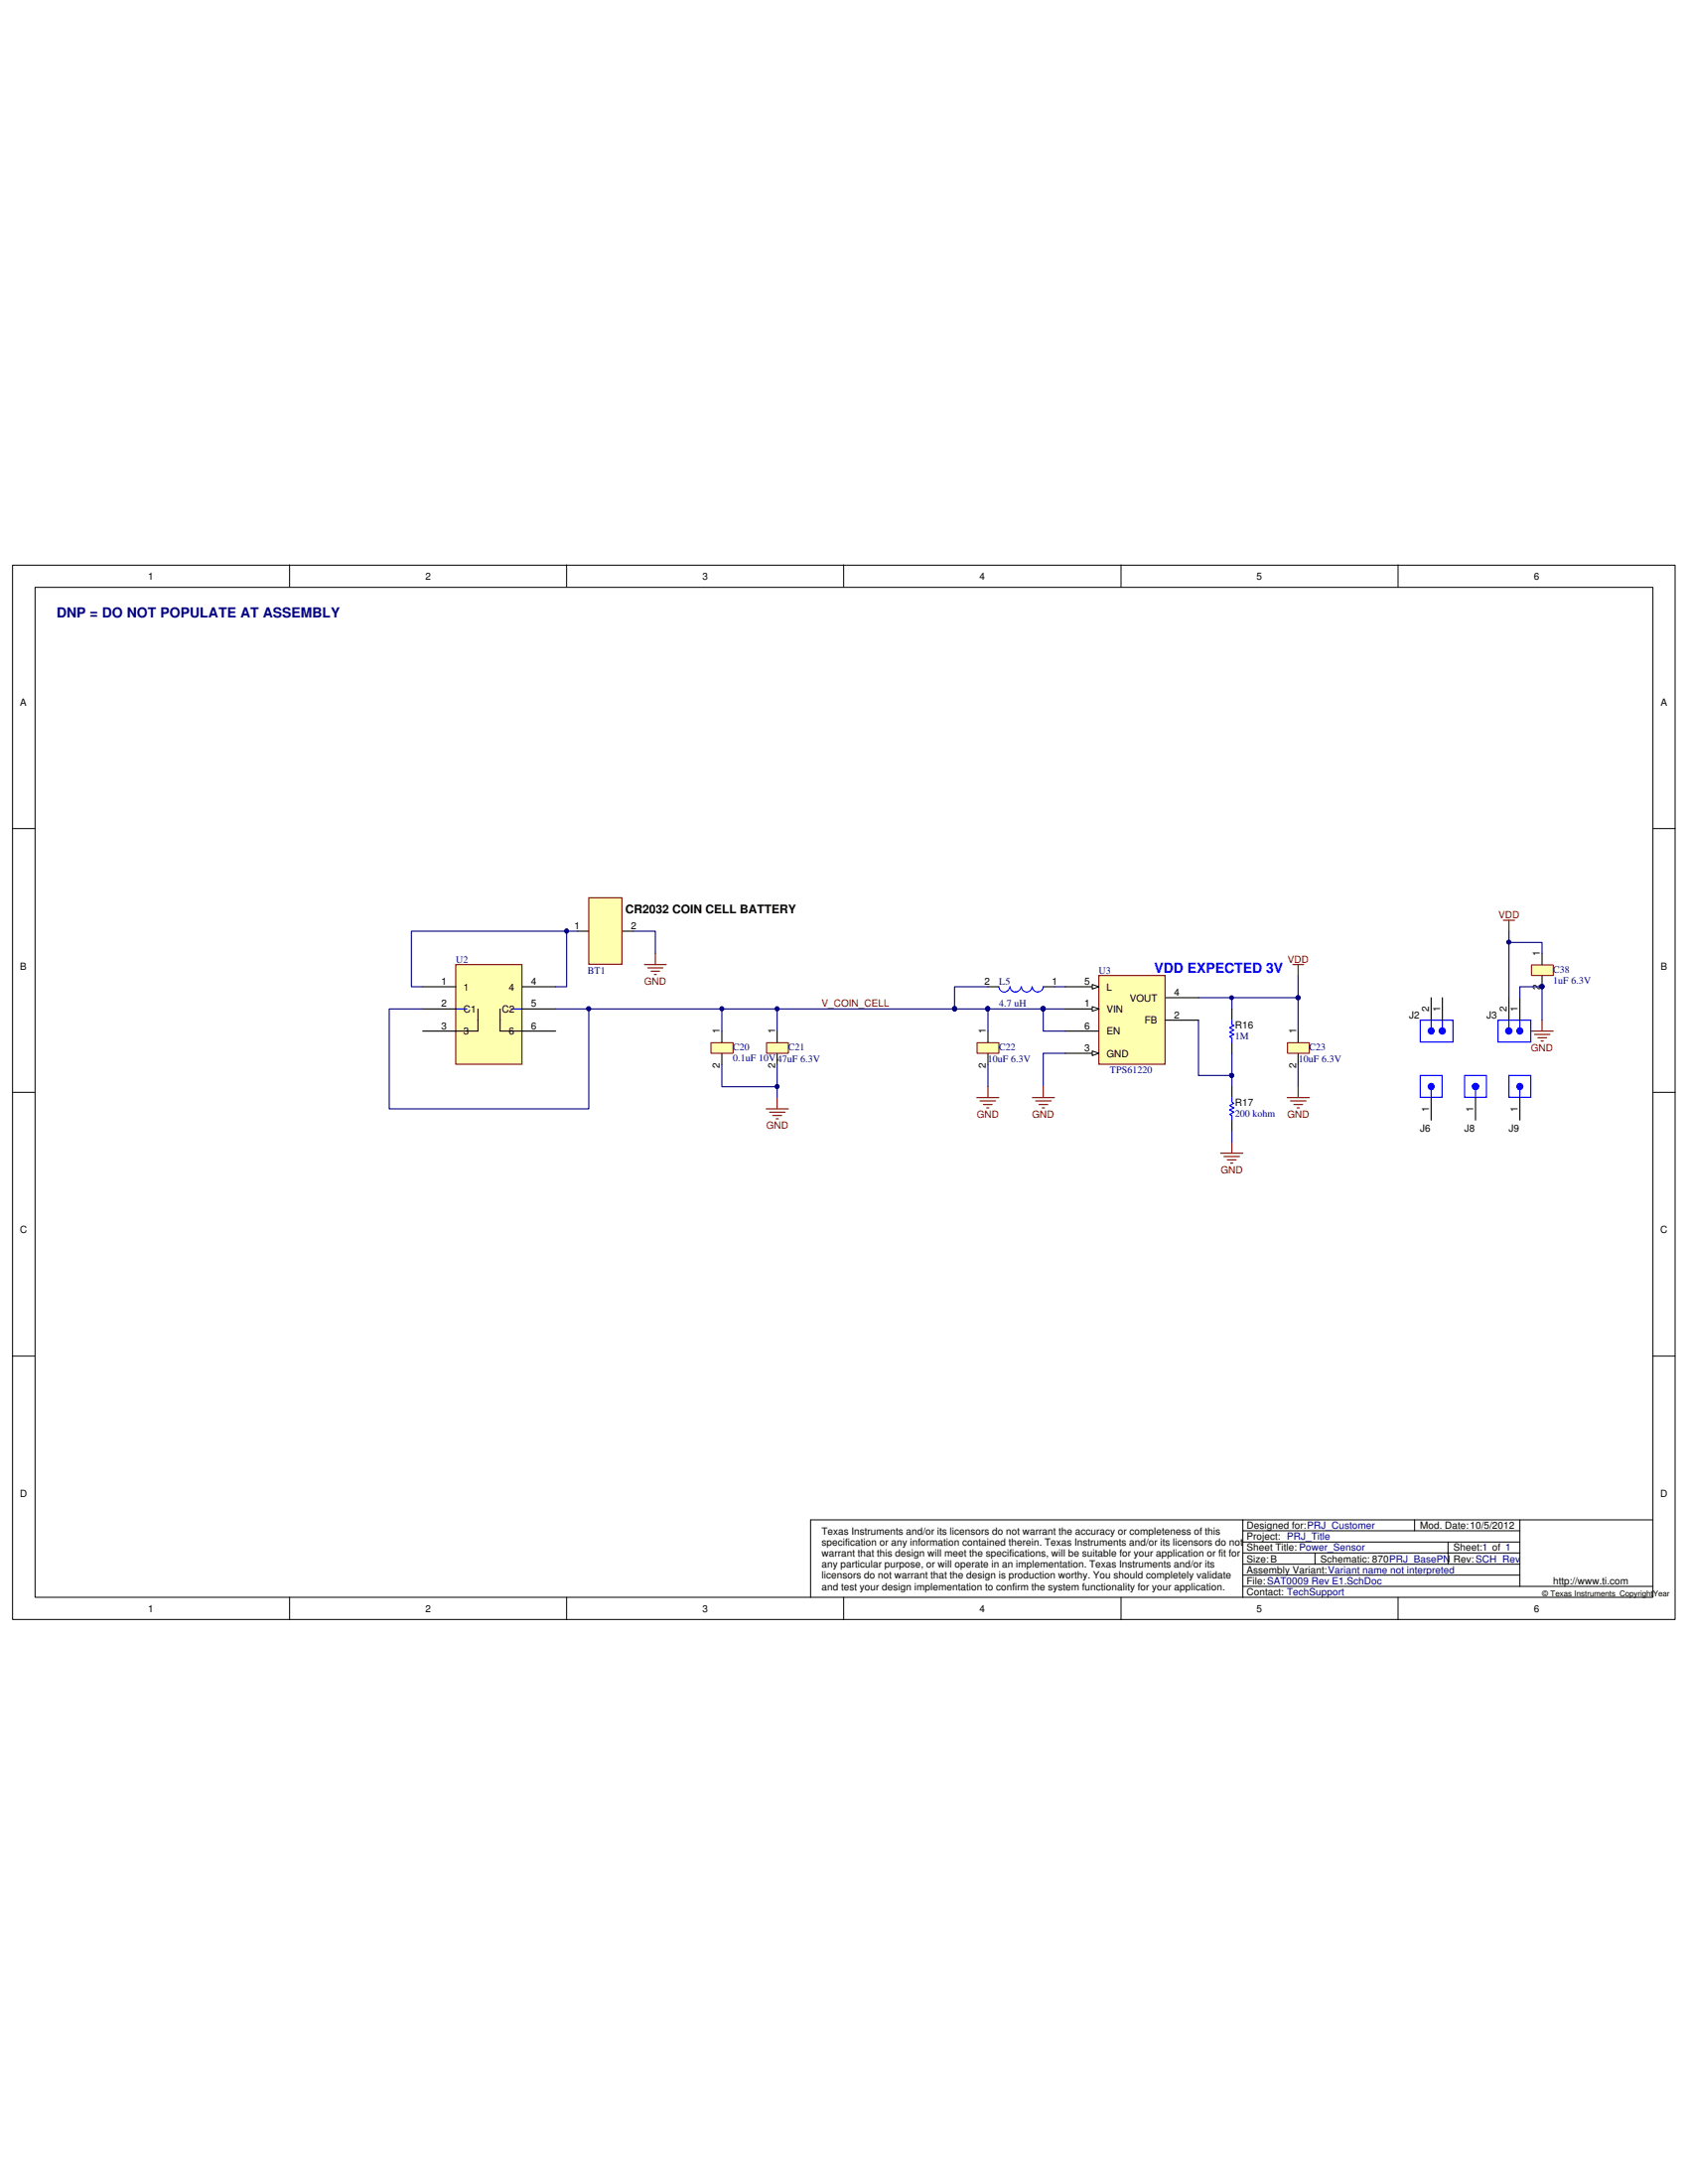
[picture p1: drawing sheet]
<svg xmlns="http://www.w3.org/2000/svg" width="216mm" height="279mm" viewBox="0 0 216 279" stroke-linecap="round" stroke-linejoin="round" font-family="sans-serif">
<path d="M1.6 72.3h212.6v134.9h-212.6z" fill="none" stroke="#000" stroke-width=".13"/>
<path d="M4.5 75.2h206.9v129.1h-206.9z" fill="#fff"/>
<g fill="none" stroke="#000" stroke-width=".13">
<path d="M4.5 75.1h206.9v129.2h-206.9zM37 72.3v2.8M72.5 72.3v2.8M107.9 72.3v2.8M143.4 72.3v2.8M178.8 72.3v2.8M1.6 106h2.8M211.4 106h2.8M1.6 139.7h2.8M211.4 139.7h2.8M1.6 173.5h2.8M211.4 173.5h2.8"/>
<path d="M159 198.7h35.4M159 194.4h-55.3v9.9M159 197.3h35.4M168.2 198.7v1.4M180.9 194.4v1.4M185.2 197.3v2.8M194.4 195.8h-35.4v8.5M194.4 194.4v8.5M211.4 194.4h-52.4v1.4M37 204.3v2.9M72.5 204.3v2.9M107.9 204.3v2.9"/>
<path d="M143.4 204.3v2.9M159 202.9h52.4M159 200.1h35.4M159 201.5h35.4M178.8 204.3v2.9"/>
</g>
<path d="M82.4 123.4h2.8M82.8 123.8h2M83.3 124.2h1.1M83.7 124.7h.2M83.8 122v1.4" fill="none" stroke="#800000" stroke-width=".14"/>
<path d="M92.3 129.1v2.8" fill="none" stroke="#000080" stroke-width=".14"/>
<circle cx="92.3" cy="129" r=".26" fill="#000080"/>
<circle cx="92.3" cy="129" r=".26" fill="none" stroke="#000080" stroke-width=".13"/>
<path d="M99.4 129.1v2.8" fill="none" stroke="#000080" stroke-width=".14"/>
<circle cx="99.4" cy="129" r=".26" fill="#000080"/>
<circle cx="99.4" cy="129" r=".26" fill="none" stroke="#000080" stroke-width=".13"/>
<path d="M98 141.9h2.8M98.4 142.3h2M98.8 142.7h1.2M99.3 143.1h.3M99.4 140.4v1.5" fill="none" stroke="#800000" stroke-width=".14"/>
<path d="M92.3 136.2v2.8h7.1M99.4 136.2v4.2" fill="none" stroke="#000080" stroke-width=".14"/>
<circle cx="99.4" cy="139" r=".27" fill="#000080"/>
<circle cx="99.4" cy="139" r=".27" fill="none" stroke="#000080" stroke-width=".13"/>
<path d="M156.1 147.5h2.9M156.5 148h2M157 148.4h1.1M157.4 148.8h.3M157.6 146.1v1.4" fill="none" stroke="#800000" stroke-width=".14"/>
<path d="M133.4 129.1v2.8h2.9M134.9 126.2h1.4" fill="none" stroke="#000080" stroke-width=".14"/>
<circle cx="133.4" cy="129.1" r=".27" fill="#000080"/>
<circle cx="133.4" cy="129.1" r=".27" fill="none" stroke="#000080" stroke-width=".13"/>
<path d="M126.4 129.1v2.8M136.3 134.7h-2.9v4.3" fill="none" stroke="#000080" stroke-width=".14"/>
<path d="M133.4 139v1.4M132 140.4h2.9M132.5 140.8h2M132.9 141.3h1.1M133.3 141.7h.3" fill="none" stroke="#800000" stroke-width=".14"/>
<circle cx="126.3" cy="129" r=".27" fill="#000080"/>
<circle cx="126.3" cy="129" r=".27" fill="none" stroke="#000080" stroke-width=".13"/>
<path d="M126.4 129.1h7" fill="none" stroke="#000080" stroke-width=".14"/>
<circle cx="126.3" cy="129" r=".27" fill="#000080"/>
<circle cx="126.3" cy="129" r=".27" fill="none" stroke="#000080" stroke-width=".13"/>
<circle cx="133.4" cy="129.1" r=".27" fill="#000080"/>
<circle cx="133.4" cy="129.1" r=".27" fill="none" stroke="#000080" stroke-width=".13"/>
<path d="M133.4 129.1h2.9" fill="none" stroke="#000080" stroke-width=".14"/>
<circle cx="133.4" cy="129.1" r=".27" fill="#000080"/>
<circle cx="133.4" cy="129.1" r=".27" fill="none" stroke="#000080" stroke-width=".13"/>
<path d="M126.4 136.2v2.8M166 124.8v2.8M166 136.2v2.8" fill="none" stroke="#000080" stroke-width=".14"/>
<path d="M126.4 139v1.4M165.4 123.4h1.4M166 123.4v1.4M166 139v1.4M124.9 140.4h2.9M125.3 140.8h2M125.8 141.3h1.1M126.2 141.7h.3M164.6 140.4h2.9M165.1 140.8h1.9M165.5 141.3h1.1M165.9 141.7h.3" fill="none" stroke="#800000" stroke-width=".14"/>
<circle cx="166" cy="127.6" r=".25" fill="#000080"/>
<circle cx="166" cy="127.6" r=".25" fill="none" stroke="#000080" stroke-width=".13"/>
<path d="M166 127.6v4.3" fill="none" stroke="#000080" stroke-width=".14"/>
<circle cx="166" cy="127.6" r=".25" fill="#000080"/>
<circle cx="166" cy="127.6" r=".25" fill="none" stroke="#000080" stroke-width=".13"/>
<path d="M122.1 129.1h4.3" fill="none" stroke="#000080" stroke-width=".14"/>
<circle cx="126.3" cy="129" r=".27" fill="#000080"/>
<circle cx="126.3" cy="129" r=".27" fill="none" stroke="#000080" stroke-width=".13"/>
<circle cx="122.1" cy="129" r=".27" fill="#000080"/>
<circle cx="122.1" cy="129" r=".27" fill="none" stroke="#000080" stroke-width=".13"/>
<path d="M126.4 126.2h-4.3v2.9" fill="none" stroke="#000080" stroke-width=".14"/>
<circle cx="122.1" cy="129" r=".27" fill="#000080"/>
<circle cx="122.1" cy="129" r=".27" fill="none" stroke="#000080" stroke-width=".13"/>
<path d="M157.6 137.6v1.4M157.6 144.7v1.4" fill="none" stroke="#000080" stroke-width=".14"/>
<circle cx="157.5" cy="137.6" r=".25" fill="#000080"/>
<circle cx="157.5" cy="137.6" r=".25" fill="none" stroke="#000080" stroke-width=".13"/>
<path d="M153.3 130.5v7.1h4.3" fill="none" stroke="#000080" stroke-width=".14"/>
<circle cx="157.5" cy="137.6" r=".25" fill="#000080"/>
<circle cx="157.5" cy="137.6" r=".25" fill="none" stroke="#000080" stroke-width=".13"/>
<path d="M157.6 134.7v2.9" fill="none" stroke="#000080" stroke-width=".14"/>
<circle cx="157.5" cy="137.6" r=".25" fill="#000080"/>
<circle cx="157.5" cy="137.6" r=".25" fill="none" stroke="#000080" stroke-width=".13"/>
<path d="M153.3 127.6h12.7" fill="none" stroke="#000080" stroke-width=".14"/>
<circle cx="166" cy="127.6" r=".25" fill="#000080"/>
<circle cx="166" cy="127.6" r=".25" fill="none" stroke="#000080" stroke-width=".13"/>
<path d="M157.6 127.6v1.5" fill="none" stroke="#000080" stroke-width=".14"/>
<circle cx="157.5" cy="127.6" r=".25" fill="#000080"/>
<circle cx="157.5" cy="127.6" r=".25" fill="none" stroke="#000080" stroke-width=".13"/>
<path d="M75.3 119.1h1.7M76.2 117h.6M76.5 116.7v.6M77 116.3v5.7M77.9 117.7v2.9M77.9 119.1h1.7M127.8 126.2a.7 .7 0 0 0 .7 .7 .7 .7 0 0 0 .7-.7M129.2 126.2a.67 .67 0 0 0 .7 .7 .77 .77 0 0 0 .7-.7M130.6 126.2a.68 .68 0 0 0 .7 .7 .68 .68 0 0 0 .7-.7M132 126.2a.67 .67 0 0 0 .7 .7 .73 .73 0 0 0 .7-.7" fill="none" stroke="#00f" stroke-width=".14"/>
<path d="M73.9 119.1h1.4M79.6 119.1h1.4M126.4 126.2h1.4M133.4 126.2h1.5" fill="none" stroke="#000" stroke-width=".14"/>
<path d="M75.3 114.9h4.2v8.5h-4.2z" fill-rule="evenodd" fill="#ffffb0"/>
<path d="M75.3 114.9h4.2v8.5h-4.2z" fill="none" stroke="#800000" stroke-width=".14"/>
<path d="M71.1 129.1h51" fill="none" stroke="#000080" stroke-width=".14"/>
<circle cx="122.1" cy="129" r=".27" fill="#000080"/>
<circle cx="122.1" cy="129" r=".27" fill="none" stroke="#000080" stroke-width=".13"/>
<path d="M54.1 129.1h-4.3v12.8h25.5v-12.8" fill="none" stroke="#000080" stroke-width=".14"/>
<circle cx="75.3" cy="129.1" r=".27" fill="#000080"/>
<circle cx="75.3" cy="129.1" r=".27" fill="none" stroke="#000080" stroke-width=".13"/>
<path d="M72.5 119.1v7.1h-1.4M73.9 119.1h-21.3v7.1h1.5" fill="none" stroke="#000080" stroke-width=".14"/>
<circle cx="72.5" cy="119.1" r=".27" fill="#000080"/>
<circle cx="72.5" cy="119.1" r=".27" fill="none" stroke="#000080" stroke-width=".13"/>
<path d="M81 119.1h2.8v2.9" fill="none" stroke="#000080" stroke-width=".14"/>
<path d="M140.5 124.8h8.5v11.3h-8.5z" fill-rule="evenodd" fill="#ffffb0"/>
<path d="M140.5 124.8h8.5v11.3h-8.5z" fill="none" stroke="#800000" stroke-width=".14"/>
<path d="M136.3 131.9h4.2M136.3 134.7h4.2" fill="none" stroke="#000" stroke-width=".14"/>
<path d="M139.7 134.5l.8 .2-.8 .3z" fill="#fff"/>
<path d="M139.7 134.5l.8 .2-.8 .3z" fill="none" stroke="#000" stroke-width=".13"/>
<path d="M136.3 126.2h4.2" fill="none" stroke="#000" stroke-width=".14"/>
<path d="M139.7 125.9l.8 .3-.8 .3z" fill="#fff"/>
<path d="M139.7 125.9l.8 .3-.8 .3z" fill="none" stroke="#000" stroke-width=".13"/>
<path d="M136.3 129.1h4.2M149.1 127.6h4.2M149.1 130.5h4.2" fill="none" stroke="#000" stroke-width=".14"/>
<path d="M139.7 128.8l.8 .3-.8 .3z" fill="#fff"/>
<path d="M139.7 128.8l.8 .3-.8 .3z" fill="none" stroke="#000" stroke-width=".13"/>
<path d="M98.1 134.3h2.6M98.1 133.6h2.6M99.4 133.4v.2M99.4 134.3v.4" fill="none" stroke="#00f" stroke-width=".14"/>
<path d="M99.4 131.9v1.5M99.4 134.7v1.5" fill="none" stroke="#000" stroke-width=".14"/>
<path d="M98.1 133.4h2.7v1.3h-2.7z" fill="#ffffb0"/>
<path d="M98 133.4h2.8v1.3h-2.8z" fill="none" stroke="#800000" stroke-width=".13"/>
<path d="M125.1 134.3h2.5M125.1 133.6h2.5M126.4 133.4v.2M126.4 134.3v.4" fill="none" stroke="#00f" stroke-width=".14"/>
<path d="M126.4 131.9v1.5M126.4 134.7v1.5" fill="none" stroke="#000" stroke-width=".14"/>
<path d="M125 133.4h2.8v1.3h-2.8z" fill="#ffffb0"/>
<path d="M125 133.4h2.8v1.3h-2.8z" fill="none" stroke="#800000" stroke-width=".13"/>
<path d="M164.8 134.3h2.5M164.8 133.6h2.5M166 133.4v.2M166 134.3v.4" fill="none" stroke="#00f" stroke-width=".14"/>
<path d="M166 131.9v1.5M166 134.7v1.5" fill="none" stroke="#000" stroke-width=".14"/>
<path d="M164.7 133.4h2.8v1.3h-2.8z" fill="#ffffb0"/>
<path d="M164.7 133.4h2.8v1.3h-2.8z" fill="none" stroke="#800000" stroke-width=".13"/>
<path d="M58.3 123.4h8.5v12.7h-8.5z" fill-rule="evenodd" fill="#ffffb0"/>
<path d="M58.3 123.4h8.5v12.7h-8.5z" fill="none" stroke="#800000" stroke-width=".14"/>
<path d="M58.3 129.1h1.4M65.4 129.1h1.4M91.1 134.3h2.5M91.1 133.6h2.5M92.3 133.4v.2M92.3 134.3v.4M157.6 130.5v.6l.2 .1-.5 .3 .5 .3-.5 .2 .5 .3-.5 .3 .3 .2v.6M157.6 140.4v.6l.2 .1-.5 .3 .5 .3-.5 .3 .5 .3-.5 .3 .3 .1v.6" fill="none" stroke="#00f" stroke-width=".14"/>
<path d="M54.1 129.1h4.2M54.1 126.2h4.2M61.1 129.1v2.8h-7M64 129.1v2.8h7.1M66.8 129.1h4.3M66.8 126.2h4.3M92.3 131.9v1.5M92.3 134.7v1.5M157.6 129.1v1.4M157.6 133.4v1.3M157.6 139v1.4M157.6 143.3v1.4" fill="none" stroke="#000" stroke-width=".14"/>
<path d="M91 133.4h2.8v1.3h-2.8z" fill="#ffffb0"/>
<path d="M90.9 133.4h2.9v1.3h-2.9z" fill="none" stroke="#800000" stroke-width=".13"/>
<path d="M181.7 130.5h4.1v2.8h-4.1z" fill-rule="evenodd" fill="#fff"/>
<path d="M181.7 130.5h4.1v2.8h-4.1zM183 130.5v1" fill="none" stroke="#00f" stroke-width=".14"/>
<circle cx="183" cy="131.9" r=".39" fill="#00f"/>
<g fill="none" stroke="#00f" stroke-width=".14">
<path d="M184.5 130.5v1"/>
<circle cx="183" cy="131.9" r=".39"/>
</g>
<circle cx="184.5" cy="131.9" r=".4" fill="#00f"/>
<circle cx="184.5" cy="131.9" r=".4" fill="none" stroke="#00f" stroke-width=".14"/>
<path d="M183 127.6v2.9M184.5 127.6v2.9" fill="none" stroke="#000" stroke-width=".14"/>
<path d="M192.3 117.7h1.4M193 117.7v1.4M195.8 131.9h2.9M196.3 132.3h1.9M196.7 132.8h1.1M197.1 133.2h.3M197.2 130.5v1.4" fill="none" stroke="#800000" stroke-width=".14"/>
<path d="M193 119.1v8.5" fill="none" stroke="#000080" stroke-width=".14"/>
<path d="M191.6 130.5h4.2v2.8h-4.2z" fill-rule="evenodd" fill="#fff"/>
<path d="M191.6 130.5h4.2v2.8h-4.2zM193 130.5v1" fill="none" stroke="#00f" stroke-width=".14"/>
<circle cx="193" cy="131.9" r=".41" fill="#00f"/>
<g fill="none" stroke="#00f" stroke-width=".14">
<path d="M194.4 130.5v1"/>
<circle cx="193" cy="131.9" r=".41"/>
</g>
<circle cx="194.4" cy="131.9" r=".39" fill="#00f"/>
<g fill="none" stroke="#00f" stroke-width=".14">
<path d="M196 124.4h2.5M196 123.7h2.5M197.2 123.4v.3M197.2 124.4v.4"/>
<circle cx="194.4" cy="131.9" r=".39"/>
</g>
<path d="M193 127.6v2.9M194.4 127.6v2.9M197.2 122v1.4M197.2 124.8v1.4" fill="none" stroke="#000" stroke-width=".14"/>
<circle cx="197.2" cy="126.2" r=".27" fill="#000080"/>
<circle cx="197.2" cy="126.2" r=".27" fill="none" stroke="#000080" stroke-width=".13"/>
<path d="M195.9 123.5h2.8v1.3h-2.8z" fill="#ffffb0"/>
<path d="M195.9 123.4h2.8v1.4h-2.8z" fill="none" stroke="#800000" stroke-width=".13"/>
<circle cx="197.2" cy="126.2" r=".27" fill="#000080"/>
<circle cx="197.2" cy="126.2" r=".27" fill="none" stroke="#000080" stroke-width=".13"/>
<path d="M193 120.6h4.2v1.4" fill="none" stroke="#000080" stroke-width=".14"/>
<circle cx="193" cy="120.5" r=".27" fill="#000080"/>
<circle cx="193" cy="120.5" r=".27" fill="none" stroke="#000080" stroke-width=".13"/>
<path d="M181.7 137.6h2.7v2.8h-2.7z" fill-rule="evenodd" fill="#fff"/>
<path d="M181.7 137.6h2.7v2.8h-2.7zM183 139.4v1" fill="none" stroke="#00f" stroke-width=".14"/>
<circle cx="183" cy="139" r=".39" fill="#00f"/>
<circle cx="183" cy="139" r=".39" fill="none" stroke="#00f" stroke-width=".14"/>
<path d="M183 140.4v2.9" fill="none" stroke="#000" stroke-width=".14"/>
<path d="M187.3 137.6h2.8v2.8h-2.8z" fill-rule="evenodd" fill="#fff"/>
<path d="M187.3 137.6h2.8v2.8h-2.8zM188.7 139.4v1" fill="none" stroke="#00f" stroke-width=".14"/>
<circle cx="188.7" cy="139" r=".41" fill="#00f"/>
<circle cx="188.7" cy="139" r=".41" fill="none" stroke="#00f" stroke-width=".14"/>
<path d="M188.7 140.4v2.9" fill="none" stroke="#000" stroke-width=".14"/>
<path d="M193 137.6h2.8v2.8h-2.8z" fill-rule="evenodd" fill="#fff"/>
<path d="M193 137.6h2.8v2.8h-2.8zM194.4 139.4v1" fill="none" stroke="#00f" stroke-width=".14"/>
<circle cx="194.4" cy="139" r=".39" fill="#00f"/>
<circle cx="194.4" cy="139" r=".39" fill="none" stroke="#00f" stroke-width=".14"/>
<path d="M194.4 140.4v2.9" fill="none" stroke="#000" stroke-width=".14"/>
<path d="M194.4 127.6v-1.4h2.8v4.3" fill="none" stroke="#000080" stroke-width=".14"/>
<circle cx="197.2" cy="126.2" r=".27" fill="#000080"/>
<circle cx="197.2" cy="126.2" r=".27" fill="none" stroke="#000080" stroke-width=".13"/>
<text font-size="1.8" fill="#000080" x="7.3" y="79">DNP = DO NOT POPULATE AT ASSEMBLY</text>
<text font-size="1.8" fill="#00f" x="147.7" y="124.5">VDD EXPECTED 3V</text>
<text font-size="1.5" x="80" y="116.8">CR2032 COIN CELL BATTERY</text>
<g font-size="1.3">
<text x="19" y="74.1">1</text>
<text x="54.4" y="74.1">2</text>
<text x="89.9" y="74.1">3</text>
<text x="125.3" y="74.1">4</text>
<text x="160.7" y="74.1">5</text>
<text x="196.2" y="74.1">6</text>
<text x="2.6" y="90.3">A</text>
<text x="212.4" y="90.3">A</text>
<text x="73.5" y="118.9">1</text>
<text x="80.7" y="118.9">2</text>
<text x="2.6" y="124">B</text>
<text x="56.5" y="126">1</text>
<text x="67.9" y="126">4</text>
<text x="125.9" y="126">2</text>
<text x="134.6" y="126">1</text>
<text x="138.7" y="126">5</text>
<text x="197" y="122.3" transform="rotate(-90 197 122.3)">1</text>
<text x="212.4" y="124">B</text>
<text x="56.5" y="131.7">3</text>
<text x="56.5" y="128.8">2</text>
<text x="59.3" y="129.5">C1</text>
<text x="59.3" y="126.7">1</text>
<text x="64.2" y="129.5">C2</text>
<text x="65.1" y="126.7">4</text>
<text x="67.9" y="128.8">5</text>
<text x="67.9" y="131.7">6</text>
<text x="138.7" y="131.7">6</text>
<text x="138.7" y="128.8">1</text>
<text x="141.6" y="126.7">L</text>
<text x="141.6" y="129.5">VIN</text>
<text x="144.5" y="128.1">VOUT</text>
<text x="146.4" y="130.9">FB</text>
<text x="150.2" y="130.3">2</text>
<text x="150.2" y="127.4">4</text>
<text x="158" y="131.5">R16</text>
<text x="180.3" y="130.3">J2</text>
<text x="182.8" y="129.4" transform="rotate(-90 182.8 129.4)">2</text>
<text x="184.2" y="129.4" transform="rotate(-90 184.2 129.4)">1</text>
<text x="190.2" y="130.3">J3</text>
<text x="192.7" y="129.4" transform="rotate(-90 192.7 129.4)">2</text>
<text x="194.1" y="129.4" transform="rotate(-90 194.1 129.4)">1</text>
<text x="197" y="126.7" transform="rotate(-90 197 126.7)">2</text>
<text x="59.3" y="132.4">3</text>
<text x="65.1" y="132.4">6</text>
<text x="92.1" y="136.6" transform="rotate(-90 92.1 136.6)">2</text>
<text x="92.1" y="132.2" transform="rotate(-90 92.1 132.2)">1</text>
<text x="99.2" y="136.6" transform="rotate(-90 99.2 136.6)">2</text>
<text x="99.2" y="132.2" transform="rotate(-90 99.2 132.2)">1</text>
<text x="126.1" y="136.6" transform="rotate(-90 126.1 136.6)">2</text>
<text x="126.1" y="132.2" transform="rotate(-90 126.1 132.2)">1</text>
<text x="138.7" y="134.5">3</text>
<text x="141.6" y="132.4">EN</text>
<text x="141.6" y="135.2">GND</text>
<text x="165.8" y="136.6" transform="rotate(-90 165.8 136.6)">2</text>
<text x="165.8" y="132.2" transform="rotate(-90 165.8 132.2)">1</text>
<text x="158" y="141.5">R17</text>
<text x="182.8" y="142.3" transform="rotate(-90 182.8 142.3)">1</text>
<text x="188.5" y="142.3" transform="rotate(-90 188.5 142.3)">1</text>
<text x="194.1" y="142.3" transform="rotate(-90 194.1 142.3)">1</text>
<text x="181.7" y="144.7">J6</text>
<text x="187.3" y="144.7">J8</text>
<text x="193" y="144.7">J9</text>
<text x="2.6" y="157.8">C</text>
<text x="212.4" y="157.8">C</text>
<text x="2.6" y="191.5">D</text>
<text x="212.4" y="191.5">D</text>
<text x="105.1" y="196.3">Texas Instruments and/or its licensors do not warrant the accuracy or completeness of this</text>
<text x="105.1" y="197.7">specification or any information contained therein. Texas Instruments and/or its licensors do not</text>
<text x="159.5" y="197">Project: PRJ_Title</text>
<text x="159.5" y="195.6">Designed for:PRJ_Customer</text>
<text x="181.7" y="195.6">Mod. Date:10/5/2012</text>
<text x="105.1" y="200.6">any particular purpose, or will operate in an implementation. Texas Instruments and/or its</text>
<text x="105.1" y="202">licensors do not warrant that the design is production worthy. You should completely validate</text>
<text x="105.1" y="203.4">and test your design implementation to confirm the system functionality for your application.</text>
<text x="105.1" y="199.1">warrant that this design will meet the specifications, will be suitable for your application or fit for</text>
<text x="159.5" y="198.4">Sheet Title: Power_Sensor</text>
<text x="159.5" y="199.9">Size:B</text>
<text x="159.5" y="202.7">File:SAT0009 Rev E1.SchDoc</text>
<text x="159.5" y="201.3">Assembly Variant:Variant name not interpreted</text>
<text x="168.9" y="199.9">Schematic: 870PRJ_BasePN Rev:SCH_Rev</text>
<text x="185.9" y="198.4">Sheet:1 of 1</text>
<text x="198.7" y="202.7">http://www.ti.com</text>
<text x="19" y="206.2">1</text>
<text x="54.4" y="206.2">2</text>
<text x="89.9" y="206.2">3</text>
<text x="125.3" y="206.2">4</text>
<text x="159.5" y="204.1">Contact: TechSupport</text>
<text x="160.7" y="206.2">5</text>
<text x="196.2" y="206.2">6</text>
</g>
<g font-size="1.3" fill="#800000">
<text x="191.7" y="117.5">VDD</text>
<text x="82.4" y="126">GND</text>
<text x="164.7" y="123.1">VDD</text>
<text x="105.1" y="128.8">V_COIN_CELL</text>
<text x="195.8" y="134.5">GND</text>
<text x="125" y="143">GND</text>
<text x="132" y="143">GND</text>
<text x="164.7" y="143">GND</text>
<text x="98" y="144.4">GND</text>
<text x="156.2" y="150.1">GND</text>
</g>
<g font-size="1.3" fill="#000080">
<text x="58.3" y="123.1">U2</text>
<text x="75.2" y="124.5">BT1</text>
<text x="127.8" y="126">L5</text>
<text x="140.5" y="124.5">U3</text>
<text x="198.7" y="125.8">1uF 6.3V</text>
<text x="198.7" y="124.4">C38</text>
<text x="127.8" y="128.8">4.7 uH</text>
<text x="93.8" y="135.8">0.1uF 10V47uF 6.3V</text>
<text x="93.8" y="134.4">C20</text>
<text x="100.8" y="134.4">C21</text>
<text x="126.4" y="135.9">10uF 6.3V</text>
<text x="127.8" y="134.4">C22</text>
<text x="142" y="137.3">TPS61220</text>
<text x="158" y="132.9">1M</text>
<text x="166.1" y="135.9">10uF 6.3V</text>
<text x="167.5" y="134.4">C23</text>
<text x="158" y="142.9">200 kohm</text>
</g>
<text font-size="1" x="197.3" y="204.2">© Texas Instruments CopyrightYear</text>
</svg>
